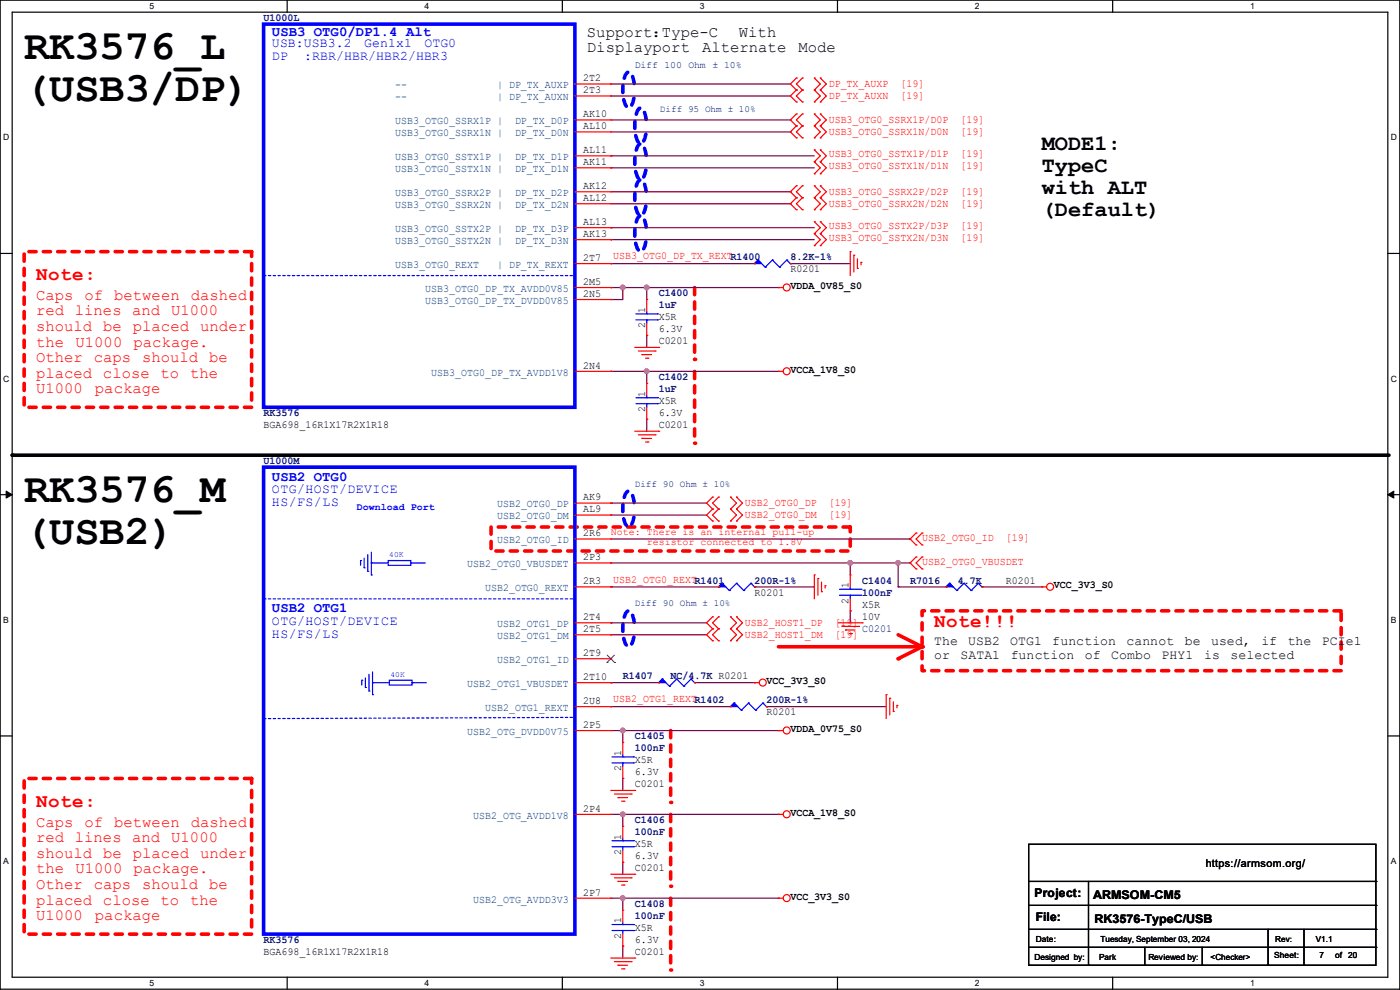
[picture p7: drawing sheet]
<svg xmlns="http://www.w3.org/2000/svg" width="297mm" height="210mm" viewBox="0 0 297 210" stroke-linecap="round" stroke-linejoin="round" font-family="sans-serif">
<path d="M0 0h297v209.8h-297zM2.6 2.6h291.8v204.7h-291.8z" fill="none" stroke="#000" stroke-width=".25"/>
<g fill="#fff">
<path d="M31.7 .3h1v2h-1z"/>
<path d="M31.7 207.6h1v1.9h-1z"/>
</g>
<path d="M60.9 0v2.6M60.9 207.3v2.5" fill="none" stroke="#000" stroke-width=".25"/>
<g fill="#fff">
<path d="M90.1 .3h1v2h-1z"/>
<path d="M90.1 207.6h1v1.9h-1z"/>
</g>
<path d="M119.3 0v2.6M119.3 207.3v2.5" fill="none" stroke="#000" stroke-width=".25"/>
<g fill="#fff">
<path d="M148.5 .3h.9v2h-.9z"/>
<path d="M148.5 207.6h.9v1.9h-.9z"/>
</g>
<path d="M177.7 0v2.6M177.7 207.3v2.5" fill="none" stroke="#000" stroke-width=".25"/>
<g fill="#fff">
<path d="M206.8 .3h1v2h-1z"/>
<path d="M206.8 207.6h1v1.9h-1z"/>
</g>
<path d="M236.1 0v2.6M236.1 207.3v2.5" fill="none" stroke="#000" stroke-width=".25"/>
<g fill="#fff">
<path d="M265.2 .3h1v2h-1z"/>
<path d="M265.2 207.6h1v1.9h-1z"/>
<path d="M.7 28.2h1.2v1.9h-1.2z"/>
<path d="M295.1 28.2h1.2v1.9h-1.2z"/>
<path d="M.7 79.3h1.2v2h-1.2z"/>
<path d="M295.1 79.3h1.2v2h-1.2z"/>
</g>
<path d="M0 53.8h2.6M294.4 53.8h2.6" fill="none" stroke="#000" stroke-width=".25"/>
<g fill="#fff">
<path d="M.7 130.5h1.2v2h-1.2z"/>
<path d="M295.1 130.5h1.1v2h-1.1z"/>
</g>
<path d="M0 104.9h2.6M294.4 104.9h2.6" fill="none" stroke="#000" stroke-width=".25"/>
<path d="M1.3 104.2l1.3 .7-1.3 .8zM294.4 104.9l1.3-.7v1.5z" fill="#000" stroke="#000" stroke-width=".21"/>
<g fill="#fff">
<path d="M.7 181.7h1.2v2h-1.2z"/>
<path d="M295.1 181.7h1.1v2h-1.1z"/>
</g>
<path d="M0 156.1h2.6M294.4 156.1h2.6" fill="none" stroke="#000" stroke-width=".25"/>
<path d="M2.6 96.6h292.1" fill="none" stroke="#000" stroke-width=".76"/>
<circle cx="2.6" cy="96.6" r=".38" fill="#000"/>
<path d="M142.3 155v15.2" fill="none" stroke="#f00" stroke-width=".76" stroke-dasharray="1.5 1.5"/>
<circle cx="142.3" cy="170.2" r=".38" fill="#f00" stroke-dasharray="1.5 1.5"/>
<path d="M142.3 172.8v15.2" fill="none" stroke="#f00" stroke-width=".76" stroke-dasharray="1.5 1.5"/>
<circle cx="142.3" cy="188" r=".38" fill="#f00" stroke-dasharray="1.5 1.5"/>
<path d="M142.3 190.5v15.3" fill="none" stroke="#f00" stroke-width=".76" stroke-dasharray="1.5 1.5"/>
<circle cx="142.3" cy="205.8" r=".38" fill="#f00" stroke-dasharray="1.5 1.5"/>
<path d="M147.4 61v15.2" fill="none" stroke="#f00" stroke-width=".76" stroke-dasharray="1.5 1.5"/>
<circle cx="147.4" cy="76.2" r=".38" fill="#f00" stroke-dasharray="1.5 1.5"/>
<path d="M147.4 78.8v15.2" fill="none" stroke="#f00" stroke-width=".76" stroke-dasharray="1.5 1.5"/>
<circle cx="147.4" cy="94" r=".38" fill="#f00" stroke-dasharray="1.5 1.5"/>
<path d="M5.1 53.4h48.3v33h-48.3zM104.2 111.8h76.2v5.1h-76.2zM195.6 129.6h88.9v12.7h-88.9z" fill="none" stroke="#f00" stroke-width=".76" stroke-dasharray="1.5 1.5"/>
<path d="M165.1 137.2h30.5" fill="none" stroke="#f00" stroke-width=".76"/>
<circle cx="195.6" cy="137.2" r=".38" fill="#f00"/>
<path d="M190.5 134.7l5.1 2.5" fill="none" stroke="#f00" stroke-width=".76"/>
<circle cx="195.6" cy="137.2" r=".38" fill="#f00"/>
<path d="M195.6 137.2l-5.1 2.5" fill="none" stroke="#f00" stroke-width=".76"/>
<circle cx="190.5" cy="139.7" r=".38" fill="#f00"/>
<path d="M5.1 165.1h48.3v33.1h-48.3z" fill="none" stroke="#f00" stroke-width=".76" stroke-dasharray="1.5 1.5"/>
<path d="M134.5 17.7l-.1-.7a2.1 2.1 0 0 0-1-1.7 1.6 1.6 0 0 0-1 1.4 8.9 8.9 0 0 0 .4 5.8l.6 .4a1.53 1.53 0 0 0 .9-1.4l.3-1.5M137.1 25.3l-.1-.7a2.1 2.1 0 0 0-1.1-1.7 1.6 1.6 0 0 0-1 1.4 8.9 8.9 0 0 0 .5 5.8l.5 .4a1.53 1.53 0 0 0 1-1.4l.2-1.4M137.1 33l-.1-.7a2.1 2.1 0 0 0-1.1-1.8 1.6 1.6 0 0 0-1 1.4 8.9 8.9 0 0 0 .5 5.8l.5 .4a1.53 1.53 0 0 0 1-1.4l.2-1.4M137.1 40.6l-.1-.7a2.1 2.1 0 0 0-1.1-1.8 1.6 1.6 0 0 0-1 1.5 8.9 8.9 0 0 0 .5 5.7l.5 .4a1.53 1.53 0 0 0 1-1.3l.2-1.5M137.1 48.2l-.1-.7a2.1 2.1 0 0 0-1.1-1.7 1.6 1.6 0 0 0-1 1.4 8.9 8.9 0 0 0 .5 5.8l.5 .3a1.53 1.53 0 0 0 1-1.3l.2-1.5M134.5 106.6l-.1-.7a2.1 2.1 0 0 0-1-1.7 1.6 1.6 0 0 0-1 1.4 8.9 8.9 0 0 0 .4 5.8l.6 .4a1.53 1.53 0 0 0 .9-1.4l.3-1.5M134.5 132l-.1-.7a2.1 2.1 0 0 0-1-1.7 1.6 1.6 0 0 0-1 1.4 8.9 8.9 0 0 0 .4 5.8l.6 .4a1.53 1.53 0 0 0 .9-1.4l.3-1.5" fill="none" stroke="#00f" stroke-width=".76" stroke-dasharray="1.5 1.5"/>
<g fill="none" stroke="#800040" stroke-width=".25">
<path d="M129.6 17.8h.1M129.6 17.8h38.1M129.6 20.4h.1M129.6 33.1h.1M129.6 35.6h.1M129.6 20.4h38.1M129.6 25.4h38.1M129.6 28h38.1M129.6 33.1h43.2M129.6 35.6h43.2M167.7 25.4h.1M167.7 28h.1"/>
<path d="M129.6 48.3h.1M129.6 50.8h.1M129.6 55.9h.1M129.6 40.7h38.1M129.6 43.2h38.1M129.6 48.3h43.2M129.6 50.8h43.2M129.6 55.9h30.5M167.7 40.7h.1M167.7 43.2h.1M167.7 55.9h.1M167.7 55.9h12.7"/>
<path d="M129.6 61h.1M129.6 78.8h.1M129.6 63.5h.1M129.6 61h35.5M129.6 78.8h35.5M132.1 61h.1M132.1 61v2.5h-2.5M137.2 61h.1M137.2 71.2h.1M137.2 78.8h.1M137.2 61v2.5M137.2 71.2v2.5"/>
<path d="M137.2 78.8v2.5M165.1 61h.1M165.1 78.8h.1M137.2 88.9h.1M137.2 88.9v2.6M129.6 106.7h.1M129.6 109.3h.1M129.6 119.4h.1M129.6 106.7h20.3M129.6 109.3h20.3M129.6 114.3h63.5M129.6 119.4h63.5"/>
<path d="M180.4 119.4h.1M180.4 119.4v2.6M190.5 119.4h.1M190.5 119.4v5.1M193.1 114.3h.1M193.1 119.4h.1M129.6 124.5h.1M129.6 132.1h.1M129.6 134.7h.1M129.6 124.5h22.8M129.6 132.1h20.3M129.6 134.7h20.3"/>
<path d="M160.1 124.5h.1M160.1 124.5h12.7M180.4 129.6h.1M180.4 129.6v2.5M190.5 124.5h.1M190.5 124.5h10.2M208.3 124.5h12.7M221 124.5h.1M129.6 149.9h.1M129.6 144.8h.1M129.6 149.9h25.4M129.6 155h35.5"/>
<path d="M129.6 144.8h10.1M132.1 155h.1M132.1 155v2.5M147.4 144.8h12.7M160.1 144.8h.1M162.6 149.9h.1M162.6 149.9h25.4M165.1 155h.1M129.6 172.8h35.5M132.1 172.8h.1M132.1 165.1h.1M132.1 165.1v2.6"/>
<path d="M132.1 172.8v2.5M165.1 172.8h.1M129.6 190.5h35.5M132.1 190.5h.1M132.1 182.9h.1M132.1 182.9v2.6M132.1 190.5v2.6M165.1 190.5h.1M132.1 200.7h.1M132.1 200.7v2.5"/>
</g>
<g fill="#f0f" stroke="#f0f" stroke-width=".25">
<circle cx="180.4" cy="119.4" r=".49"/>
<circle cx="132.1" cy="61" r=".49"/>
<circle cx="137.2" cy="61" r=".49"/>
<circle cx="137.2" cy="78.8" r=".49"/>
<circle cx="132.1" cy="155" r=".49"/>
<circle cx="132.1" cy="172.7" r=".49"/>
<circle cx="132.1" cy="190.5" r=".49"/>
<circle cx="190.5" cy="119.4" r=".49"/>
</g>
<g fill="none" stroke="#f00" stroke-width=".25">
<path d="M122 17.8h7.6M129.6 17.8h.1M169 16.6h.1M169 19.1h.1M169 16.6l-1.3 1.2 1.3 1.3M169 19.1l-1.3 1.3 1.3 1.2M170.2 19.1h.1M170.2 16.6h.1M170.2 16.6l-1.2 1.2 1.2 1.3M170.2 19.1l-1.2 1.3 1.2 1.2M172.8 19.1h.1M172.8 16.6h.1"/>
<path d="M172.8 16.6l1.2 1.2-1.2 1.3M172.8 19.1l1.2 1.3-1.2 1.2M174 19.1h.1M174 16.6h.1M174 16.6l1.3 1.2-1.3 1.3M174 19.1l1.3 1.3-1.3 1.2M122 20.4h7.6M122 25.4h7.6M122 28h7.6M122 33.1h7.6M122 35.6h7.6M129.6 20.4h.1"/>
<path d="M129.6 25.4h.1M129.6 28h.1M129.6 33.1h.1M129.6 35.6h.1M169 21.6h.1M169 24.2h.1M169 26.7h.1M169 29.3h.1M169 39.4h.1M169 24.2l-1.3 1.2 1.3 1.3M169 26.7l-1.3 1.3 1.3 1.3M169 39.4l-1.3 1.3 1.3 1.3"/>
<path d="M170.2 21.6h.1M170.2 26.7h.1M170.2 24.2h.1M170.2 29.3h.1M170.2 39.4h.1M170.2 24.2l-1.2 1.2 1.2 1.3M170.2 26.7l-1.2 1.3 1.2 1.3M170.2 39.4l-1.2 1.3 1.2 1.3M172.8 21.6h.1M172.8 34.3h.1M172.8 31.8h.1M172.8 36.9h.1"/>
<path d="M172.8 26.7h.1M172.8 24.2h.1M172.8 29.3h.1M172.8 39.4h.1M172.8 24.2l1.2 1.2-1.2 1.3M172.8 31.8l1.2 1.3-1.2 1.2M172.8 34.3l1.2 1.3-1.2 1.3M172.8 26.7l1.2 1.3-1.2 1.3M172.8 39.4l1.2 1.3-1.2 1.3M174 21.6h.1M174 34.3h.1M174 31.8h.1"/>
<path d="M174 36.9h.1M174 26.7h.1M174 24.2h.1M174 29.3h.1M174 39.4h.1M174 24.2l1.3 1.2-1.3 1.3M174 31.8l1.3 1.3-1.3 1.2M174 34.3l1.3 1.3-1.3 1.3M174 26.7l1.3 1.3-1.3 1.3M174 39.4l1.3 1.3-1.3 1.3M122 40.7h7.6M122 43.2h7.6"/>
<path d="M122 48.3h7.6M122 50.8h7.6M122 55.9h7.6M129.6 40.7h.1M129.6 43.2h.1M129.6 48.3h.1M129.6 50.8h.1M129.6 55.9h.1M160.1 55.9h.1M167.7 55.9h.1M169 42h.1M169 44.5h.1"/>
<path d="M169 42l-1.3 1.2 1.3 1.3M170.2 42h.1M170.2 44.5h.1M170.2 42l-1.2 1.2 1.2 1.3M172.8 49.6h.1M172.8 47h.1M172.8 52.1h.1M172.8 42h.1M172.8 44.5h.1M172.8 47l1.2 1.3-1.2 1.3M172.8 49.6l1.2 1.2-1.2 1.3M172.8 42l1.2 1.2-1.2 1.3"/>
<path d="M174 49.6h.1M174 47h.1M174 52.1h.1M174 42h.1M174 44.5h.1M174 47l1.3 1.3-1.3 1.3M174 49.6l1.3 1.2-1.3 1.3M174 42l1.3 1.2-1.3 1.3M180.4 53.4h.1M180.4 53.4v5.1M181.1 54.1h.1M181.1 54.1v3.6"/>
<path d="M181.9 56.9h.1M181.9 54.9v2M182.7 55.7h.1M182.7 55.7v.5M122 78.8h7.6M122 61h7.6M122 63.5h7.6M129.6 61h.1M129.6 63.5h.1M129.6 78.8h.1M134.7 73.7h5M135.4 74.5h3.6"/>
<path d="M136.2 75.2h.1M136.2 75.2h2M136.9 76h.6M137.2 63.5h.1M137.2 71.2h.1M137.2 63.5v2.6M137.2 68.6v2.6M137.5 76h.1M139 74.5h.1M139.7 73.7h.1M165.1 78.8h.1M165.1 61h.1"/>
<path d="M165.1 78.8h1.1M165.1 61h1.1M134.7 91.5h5M135.4 92.2h3.6M136.2 93h.1M136.2 93h2M136.9 93.8h.6M137.2 81.3h.1M137.2 88.9h.1M137.2 81.3v2.6M137.2 86.4v2.5M137.5 93.8h.1"/>
<path d="M139 92.2h.1M139.7 91.5h.1M122 106.7h7.6M122 109.3h7.6M122 114.3h7.6M122 119.4h7.6M129.6 106.7h.1M129.6 109.3h.1M129.6 114.3h.1M129.6 119.4h.1M151.2 105.5h.1M151.2 108h.1"/>
<path d="M151.2 110.5h.1M151.2 105.5l-1.3 1.2 1.3 1.3M151.2 108l-1.3 1.3 1.3 1.2M152.4 108h.1M152.4 105.5h.1M152.4 110.5h.1M152.4 105.5l-1.2 1.2 1.2 1.3M152.4 108l-1.2 1.3 1.2 1.2M155 108h.1M155 105.5h.1M155 110.5h.1M155 105.5l1.3 1.2-1.3 1.3"/>
<path d="M155 108l1.3 1.3-1.3 1.2M156.3 108h.1M156.3 105.5h.1M156.3 110.5h.1M156.3 105.5l1.2 1.2-1.2 1.3M156.3 108l1.2 1.3-1.2 1.2M194.4 118.2h.1M194.4 113.1h.1M194.4 115.6h.1M194.4 118.2l-1.3 1.2 1.3 1.3M194.4 113.1l-1.3 1.2 1.3 1.3M195.6 118.2h.1"/>
<path d="M195.6 115.6h.1M195.6 113.1h.1M195.6 118.2l-1.2 1.2 1.2 1.3M195.6 113.1l-1.2 1.2 1.2 1.3M122 132.1h7.6M122 124.5h7.6M122 134.7h7.6M122 139.7h7.6M129.6 124.5h.1M129.6 132.1h.1M129.6 134.7h.1M129.6 139.7h.1"/>
<path d="M151.2 130.9h.1M151.2 133.4h.1M151.2 135.9h.1M151.2 130.9l-1.3 1.2 1.3 1.3M151.2 133.4l-1.3 1.3 1.3 1.2M152.4 133.4h.1M152.4 130.9h.1M152.4 135.9h.1M152.4 124.5h.1M152.4 130.9l-1.2 1.2 1.2 1.3M152.4 133.4l-1.2 1.3 1.2 1.2M155 133.4h.1"/>
<path d="M155 130.9h.1M155 135.9h.1M155 130.9l1.3 1.2-1.3 1.3M155 133.4l1.3 1.3-1.3 1.2M156.3 133.4h.1M156.3 130.9h.1M156.3 135.9h.1M156.3 130.9l1.2 1.2-1.2 1.3M156.3 133.4l1.2 1.3-1.2 1.2M160.1 124.5h.1M172.8 122h.1M172.8 122v5"/>
<path d="M173.5 122.7h.1M173.5 122.7v3.6M174.3 125.5h.1M174.3 123.5v2M175 124.2h.1M175 124.2v.6M177.8 132.1h5.1M178.6 132.9h3.6M179.4 133.6h.1M179.4 133.6h2M180.1 134.4h.5M180.4 122h.1"/>
<path d="M180.4 129.6h.1M180.4 122v2.5M180.4 127v2.6M180.6 134.4h.1M182.2 132.9h.1M182.9 132.1h.1M194.4 120.7h.1M195.6 120.7h.1M200.7 124.5h.1M208.3 124.5h.1M221 124.5h.1M221 124.5h1"/>
<path d="M122 155h7.6M122 144.8h7.6M122 149.9h7.6M129.6 144.8h.1M129.6 149.9h.1M129.6 155h.1M132.1 157.5h.1M132.1 157.5v2.6M139.7 144.8h.1M147.4 144.8h.1M155 149.9h.1M160.1 144.8h.1"/>
<path d="M160.1 144.8h1M162.6 149.9h.1M165.1 155h.1M165.1 155h1.1M188 147.4h.1M188 147.4v5M188.8 148.1h.1M188.8 148.1v3.6M189.5 150.9h.1M189.5 148.9v2M190.3 149.6h.1M190.3 149.6v.6"/>
<path d="M122 172.8h7.6M129.6 172.8h.1M129.6 167.7h5.1M130.3 168.4h3.6M131.1 169.2h.1M131.1 169.2h2M131.9 170h.5M132.1 175.3h.1M132.1 165.1h.1M132.1 162.6v2.5M132.1 175.3v2.5M132.4 170h.1"/>
<path d="M133.9 168.4h.1M134.7 167.7h.1M165.1 172.8h.1M165.1 172.8h1.1M122 190.5h7.6M129.6 190.5h.1M129.6 185.5h5.1M130.3 186.2h3.6M131.1 187h.1M131.1 187h2M131.9 187.7h.5M132.1 182.9h.1"/>
<path d="M132.1 193.1h.1M132.1 180.4v2.5M132.1 193.1v2.5M132.1 198.2v2.5M132.4 187.7h.1M133.9 186.2h.1M134.7 185.5h.1M165.1 190.5h.1M165.1 190.5h1.1M129.6 203.2h5.1M130.3 204h3.6M131.1 204.8h.1"/>
<path d="M131.1 204.8h2M131.9 205.5h.5M132.1 200.7h.1M132.4 205.5h.1M133.9 204h.1M134.7 203.2h.1"/>
<circle cx="166.9" cy="78.8" r=".74"/>
<circle cx="166.9" cy="61" r=".74"/>
<circle cx="222.8" cy="124.5" r=".74"/>
<circle cx="161.8" cy="144.8" r=".74"/>
<circle cx="166.9" cy="155" r=".74"/>
<circle cx="166.9" cy="172.7" r=".74"/>
<circle cx="166.9" cy="190.5" r=".74"/>
</g>
<g fill="none" stroke="#000" stroke-width=".25">
<path d="M218.2 179.1h73.7v25.7h-73.7zM218.2 187h73.7M218.2 192.1h73.7M218.2 197.1h73.7M230.9 187v17.8M269 197.1v7.7M276.6 197.1v7.7M291.9 187h.1M291.9 192.1h.1M291.9 197.1h.1M218.2 201h73.7M230.9 204.8h.1"/>
<path d="M242.9 204.8h.1M242.9 201v3.8M255.1 204.8h.1M255.1 201v3.8M269 204.8h.1M276.6 204.8h.1M291.9 201h.1"/>
</g>
<g fill="none" stroke="#00f" stroke-width=".25">
<path d="M160.8 55.2h.1M160.8 55.2l-.7 .7M160.8 55.2l1.5 1.5M162.3 56.7h.1M163.9 55.2h.1M163.9 55.2l-1.6 1.5M163.9 55.2l1.5 1.5M165.4 56.7h.1M166.9 55.2h.1M166.9 55.2l-1.5 1.5M166.9 55.2l.8 .7M167.7 55.9h.1"/>
<path d="M134.9 67.9h4.6M134.9 66.6h4.6M137.2 66.6h.1M137.2 67.9h.1M137.2 66.1v.5M137.2 67.9v.7M139.5 67.9h.1M139.5 66.6h.1M134.9 85.6h4.6M134.9 84.4h4.6M137.2 84.4h.1M137.2 85.6h.1"/>
<path d="M137.2 83.9v.5M137.2 85.6v.8M139.5 85.6h.1M139.5 84.4h.1M76.5 118.9h.1M76.5 118.9v1M77.3 118.4v2M78 117.6v3.6M78.8 119.4h.1M78.8 119.4h3.5M78.8 117.1v4.9M82.3 118.9h4.9v1h-4.9z"/>
<path d="M87.2 119.4h.1M87.2 119.4h3M77.3 120.4h.1M78 121.2h.1M78.8 122h.1M153.2 123.7h.1M153.2 123.7l-.8 .8M153.2 123.7l1.5 1.6M154.7 125.3h.1M156.3 123.7h.1M156.3 123.7l-1.6 1.6M156.3 123.7l1.5 1.6"/>
<path d="M157.8 125.3h.1M159.3 123.7h.1M159.3 123.7l-1.5 1.6M159.3 123.7l.8 .8M160.1 124.5h.1M178.1 126.3h4.6M178.1 125h4.6M180.4 125h.1M180.4 126.3h.1M180.4 124.5v.5M180.4 126.3v.7M182.7 126.3h.1"/>
<path d="M182.7 125h.1M201.5 123.7h.1M201.5 123.7l-.8 .8M201.5 123.7l1.5 1.6M203 125.3h.1M204.5 123.7h.1M204.5 123.7l-1.5 1.6M204.5 123.7l1.5 1.6M206 125.3h.1M207.6 123.7h.1M207.6 123.7l-1.6 1.6M207.6 123.7l.7 .8"/>
<path d="M208.3 124.5h.1M76.8 144.3h.1M76.8 144.3v1M77.5 145.8h.1M77.5 143.8v2M78.3 146.6h.1M78.3 143v3.6M79 147.4h.1M79 144.8h.1M79 144.8h3.6M79 142.5v4.9M82.6 144.3h4.8v1h-4.8z"/>
<path d="M87.4 144.8h.1M87.4 144.8h3.1M140.5 144.1h.1M140.5 144.1l-.8 .7M140.5 144.1l1.5 1.5M142 145.6h.1M143.6 144.1h.1M143.6 144.1l-1.6 1.5M143.6 144.1l1.5 1.5M145.1 145.6h.1M146.6 144.1h.1M146.6 144.1l-1.5 1.5"/>
<path d="M146.6 144.1l.8 .7M147.4 144.8h.1M155.7 149.1h.1M155.7 149.1l-.7 .8M155.7 149.1l1.6 1.6M157.3 150.7h.1M158.8 149.1h.1M158.8 149.1l-1.5 1.6M158.8 149.1l1.5 1.6M160.3 150.7h.1M161.8 149.1h.1M161.8 149.1l-1.5 1.6"/>
<path d="M161.8 149.1l.8 .8M162.6 149.9h.1M129.8 179.6h4.6M129.8 178.4h4.6M129.8 161.8h4.6M129.8 160.6h4.6M132.1 178.4h.1M132.1 179.6h.1M132.1 160.6h.1M132.1 161.8h.1M132.1 160.1v.5M132.1 161.8v.8"/>
<path d="M132.1 177.8v.6M132.1 179.6v.8M134.4 179.6h.1M134.4 178.4h.1M134.4 161.8h.1M134.4 160.6h.1M129.8 197.4h4.6M129.8 196.1h4.6M132.1 196.1h.1M132.1 197.4h.1M132.1 195.6v.5M132.1 197.4v.8"/>
<path d="M134.4 197.4h.1M134.4 196.1h.1"/>
</g>
<g fill="#00f" stroke="#00f" stroke-width=".25">
<path d="M160.8 55.2l.8 .7h-1.5z"/>
<path d="M140.5 144.1l.8 .7h-1.6z"/>
<path d="M155.7 149.1l.8 .8h-1.5z"/>
<path d="M153.2 123.7l.8 .8h-1.6z"/>
<path d="M201.5 123.7l.7 .8h-1.5z"/>
</g>
<path d="M55.9 5.1h66.1v81.3h-66.1zM55.9 99.1h66.1v99.1h-66.1z" fill="none" stroke="#00f" stroke-width=".76"/>
<path d="M55.9 58.5h66.1M122 58.5h.1M55.9 127h66.1M122 127h.1M55.9 152.4l66.1-.2M122 152.2h.1" fill="none" stroke="#00f" stroke-width=".25" stroke-dasharray=".5 .5"/>
<path d="M128.8 139l1.6 1.5M130.3 139l-1.5 1.5M128.8 140.5h.1M130.4 140.5h.1" fill="none" stroke="#804000" stroke-width=".21"/>
<g font-size="8.9">
<text x="5.1" y="12.5">RK3576_L</text>
<text x="5.1" y="21.4">(USB3/DP)</text>
<text x="5.1" y="106.5">RK3576_M</text>
<text x="5.1" y="115.4">(USB2)</text>
</g>
<g font-size="4.7">
<text x="221" y="31.8">MODE1:</text>
<text x="221" y="36.5">TypeC</text>
<text x="221" y="41.1">with ALT</text>
<text x="221" y="45.8">(Default)</text>
</g>
<g font-size="4.1" fill="#f00">
<text x="7.7" y="59.4">Note:</text>
<text x="198.2" y="133">Note!!!</text>
<text x="7.7" y="171.1">Note:</text>
</g>
<g font-size="3.3">
<text x="124.5" y="7.7">Support：</text>
<text x="124.5" y="11">Displayport</text>
<text x="140.4" y="7.7">Type-C</text>
<text x="148.9" y="11">Alternate</text>
<text x="156.8" y="7.7">With</text>
<text x="169.4" y="11">Mode</text>
</g>
<g font-size="3.3" fill="#f00">
<text x="7.7" y="63.6">Caps of</text>
<text x="24.2" y="63.6">between</text>
<text x="40.5" y="63.6">dashed</text>
<text x="7.7" y="66.9">red lines and</text>
<text x="7.7" y="70.2">should be</text>
<text x="28.2" y="70.2">placed</text>
<text x="36.3" y="66.9">U1000</text>
<text x="42.5" y="70.2">under</text>
<text x="7.7" y="73.5">the</text>
<text x="7.7" y="76.8">Other caps</text>
<text x="16" y="73.5">U1000</text>
<text x="28.3" y="73.5">package.</text>
<text x="30.2" y="76.8">should be</text>
<text x="7.7" y="80.1">placed close to</text>
<text x="7.7" y="83.4">U1000</text>
<text x="20.1" y="83.4">package</text>
<text x="40.4" y="80.1">the</text>
<text x="7.7" y="175.4">Caps of</text>
<text x="7.7" y="178.7">red lines and</text>
<text x="24.2" y="175.4">between</text>
<text x="36.3" y="178.7">U1000</text>
<text x="40.5" y="175.4">dashed</text>
<text x="7.7" y="182">should be</text>
<text x="7.7" y="185.3">the</text>
<text x="16" y="185.3">U1000</text>
<text x="28.2" y="182">placed</text>
<text x="28.3" y="185.3">package.</text>
<text x="42.5" y="182">under</text>
<text x="7.7" y="188.6">Other caps</text>
<text x="7.7" y="191.9">placed close to</text>
<text x="30.2" y="188.6">should be</text>
<text x="40.4" y="191.9">the</text>
<text x="7.7" y="195.2">U1000</text>
<text x="20.1" y="195.2">package</text>
</g>
<g font-size="3" fill="#00f">
<text x="57.7" y="7.6">USB3 OTG0/DP1.4 Alt</text>
<text x="57.7" y="102.1">USB2 OTG0</text>
<text x="57.7" y="129.8">USB2 OTG1</text>
</g>
<g font-size="2.8" fill="#00f">
<text x="57.7" y="9.9">USB:USB3.2</text>
<text x="77.3" y="9.9">Gen1x1</text>
<text x="90.1" y="9.9">OTG0</text>
<text x="57.7" y="12.7">DP</text>
<text x="64.5" y="12.7">:RBR/HBR/HBR2/HBR3</text>
<text x="57.7" y="104.6">OTG/HOST/DEVICE</text>
<text x="57.7" y="107.4">HS/FS/LS</text>
<text x="57.7" y="132.6">OTG/HOST/DEVICE</text>
<text x="57.7" y="135.4">HS/FS/LS</text>
</g>
<g font-size="2.8">
<text x="198.2" y="136.9">The</text>
<text x="205.4" y="136.9">USB2</text>
<text x="214.3" y="136.9">OTG1</text>
<text x="223.3" y="136.9">function</text>
<text x="239" y="136.9">cannot</text>
<text x="251.3" y="136.9">be</text>
<text x="256.9" y="136.9">used,</text>
<text x="267.6" y="136.9">if</text>
<text x="273.2" y="136.9">the</text>
<text x="280.4" y="136.9">PCIe1</text>
<text x="198.2" y="139.7">or</text>
<text x="203.8" y="139.7">SATA1</text>
<text x="214.4" y="139.7">function</text>
<text x="230.2" y="139.7">of</text>
<text x="235.7" y="139.7">Combo</text>
<text x="246.4" y="139.7">PHY1</text>
<text x="255.4" y="139.7">is</text>
<text x="261.1" y="139.7">selected</text>
</g>
<g font-size="2.5">
<text x="219.5" y="190.4">Project:</text>
<text x="231.9" y="190.6">ARMSOM-CM5</text>
<text x="219.8" y="195.5">File:</text>
<text x="232.2" y="195.7">RK3576-TypeC/USB</text>
</g>
<g font-size="2.3" fill="#000080">
<text x="55.9" y="4.4">U1000L</text>
<text x="167.7" y="55.2">8.2K-1%</text>
<text x="139.7" y="62.9">C1400</text>
<text x="139.7" y="65.4">1uF</text>
<text x="139.7" y="80.6">C1402</text>
<text x="139.7" y="83.2">1uF</text>
<text x="55.9" y="88.3">RK3576</text>
<text x="55.9" y="98.4">U1000M</text>
<text x="160.1" y="123.8">200R-1%</text>
<text x="182.9" y="123.8">C1404</text>
<text x="193.1" y="123.8">R7016</text>
<text x="203.2" y="123.8">4.7K</text>
<text x="182.9" y="126.4">100nF</text>
<text x="182.9" y="134">C0201</text>
<text x="132.1" y="144.1">R1407</text>
<text x="142.3" y="144.1">NC/4.7K R0201</text>
<text x="162.6" y="149.2">200R-1%</text>
<text x="134.7" y="156.8">C1405</text>
<text x="134.7" y="159.4">100nF</text>
<text x="134.7" y="174.6">C1406</text>
<text x="134.7" y="177.2">100nF</text>
<text x="134.7" y="192.4">C1408</text>
<text x="134.7" y="194.9">100nF</text>
<text x="55.9" y="200">RK3576</text>
</g>
<g font-size="2.3">
<text x="123.7" y="17.3">2T2</text>
<text x="123.7" y="19.8">2T3</text>
<text x="123.7" y="24.9">AK10</text>
<text x="123.7" y="27.4">AL10</text>
<text x="123.7" y="32.5">AL11</text>
<text x="123.7" y="35.1">AK11</text>
<text x="123.7" y="40.1">AK12</text>
<text x="123.7" y="42.7">AL12</text>
<text x="123.7" y="47.8">AL13</text>
<text x="123.7" y="50.3">AK13</text>
<text x="123.7" y="55.4">2T7</text>
<text x="167.7" y="57.8">R0201</text>
<text x="123.7" y="60.5">2M5</text>
<text x="123.7" y="63">2N5</text>
<text x="167.7" y="61.3">VDDA_0V85_S0</text>
<text x="136.9" y="69.6" transform="rotate(-90 136.9 69.6)">2</text>
<text x="136.9" y="66.3" transform="rotate(-90 136.9 66.3)">1</text>
<text x="139.7" y="67.9">X5R</text>
<text x="139.7" y="70.5">6.3V</text>
<text x="139.7" y="73">C0201</text>
<text x="123.7" y="78.2">2N4</text>
<text x="167.7" y="79.1">VCCA_1V8_S0</text>
<text x="136.9" y="87.4" transform="rotate(-90 136.9 87.4)">2</text>
<text x="136.9" y="84.1" transform="rotate(-90 136.9 84.1)">1</text>
<text x="139.7" y="85.7">X5R</text>
<text x="139.7" y="88.3">6.3V</text>
<text x="55.9" y="90.8">BGA698_16R1X17R2X1R18</text>
<text x="139.7" y="90.8">C0201</text>
<text x="123.7" y="106.2">AK9</text>
<text x="123.7" y="108.7">AL9</text>
<text x="123.7" y="113.8">2R6</text>
<text x="123.7" y="118.9">2P3</text>
<text x="123.7" y="124">2R3</text>
<text x="180" y="124.8" transform="rotate(-90 180 124.8)">1</text>
<text x="213.4" y="123.8">R0201</text>
<text x="223.6" y="124.8">VCC_3V3_S0</text>
<text x="123.7" y="131.6">2T4</text>
<text x="160.1" y="126.4">R0201</text>
<text x="180" y="128.1" transform="rotate(-90 180 128.1)">2</text>
<text x="182.9" y="128.9">X5R</text>
<text x="182.9" y="131.4">10V</text>
<text x="123.7" y="134.1">2T5</text>
<text x="123.7" y="139.2">2T9</text>
<text x="123.7" y="144.3">2T10</text>
<text x="123.7" y="149.4">2U8</text>
<text x="162.6" y="145.2">VCC_3V3_S0</text>
<text x="123.7" y="154.4">2P5</text>
<text x="162.6" y="151.8">R0201</text>
<text x="167.7" y="155.3">VDDA_0V75_S0</text>
<text x="131.8" y="160.3" transform="rotate(-90 131.8 160.3)">1</text>
<text x="134.7" y="161.9">X5R</text>
<text x="131.8" y="163.6" transform="rotate(-90 131.8 163.6)">2</text>
<text x="134.7" y="167">C0201</text>
<text x="134.7" y="164.5">6.3V</text>
<text x="123.7" y="172.2">2P4</text>
<text x="167.7" y="173.1">VCCA_1V8_S0</text>
<text x="131.8" y="178.1" transform="rotate(-90 131.8 178.1)">1</text>
<text x="134.7" y="179.7">X5R</text>
<text x="131.8" y="181.4" transform="rotate(-90 131.8 181.4)">2</text>
<text x="134.7" y="184.8">C0201</text>
<text x="134.7" y="182.2">6.3V</text>
<text x="255.8" y="184">https://armsom.org/</text>
<text x="123.7" y="190">2P7</text>
<text x="167.7" y="190.9">VCC_3V3_S0</text>
<text x="131.8" y="195.9" transform="rotate(-90 131.8 195.9)">1</text>
<text x="134.7" y="197.5">X5R</text>
<text x="55.9" y="202.6">BGA698_16R1X17R2X1R18</text>
<text x="131.8" y="199.2" transform="rotate(-90 131.8 199.2)">2</text>
<text x="134.7" y="202.6">C0201</text>
<text x="134.7" y="200">6.3V</text>
</g>
<g font-size="2.3" fill="#004080">
<text x="83.9" y="18.8">--</text>
<text x="83.9" y="21.3">--</text>
<text x="105.4" y="18.8">| DP_TX_AUXP</text>
<text x="105.4" y="21.3">| DP_TX_AUXN</text>
<text x="83.9" y="26.4">USB3_OTG0_SSRX1P |</text>
<text x="83.9" y="28.9">USB3_OTG0_SSRX1N |</text>
<text x="109.3" y="26.4">DP_TX_D0P</text>
<text x="109.3" y="28.9">DP_TX_D0N</text>
<text x="83.9" y="34">USB3_OTG0_SSTX1P |</text>
<text x="109.3" y="34">DP_TX_D1P</text>
<text x="83.9" y="36.5">USB3_OTG0_SSTX1N |</text>
<text x="83.9" y="41.6">USB3_OTG0_SSRX2P |</text>
<text x="109.3" y="36.5">DP_TX_D1N</text>
<text x="109.3" y="41.6">DP_TX_D2P</text>
<text x="83.9" y="44.2">USB3_OTG0_SSRX2N |</text>
<text x="109.3" y="44.2">DP_TX_D2N</text>
<text x="83.9" y="49.2">USB3_OTG0_SSTX2P |</text>
<text x="83.9" y="51.8">USB3_OTG0_SSTX2N |</text>
<text x="109.3" y="49.2">DP_TX_D3P</text>
<text x="109.3" y="51.8">DP_TX_D3N</text>
<text x="83.9" y="56.9">USB3_OTG0_REXT</text>
<text x="105.4" y="56.9">| DP_TX_REXT</text>
<text x="90.2" y="61.9">USB3_OTG0_DP_TX_AVDD0V85</text>
<text x="90.2" y="64.5">USB3_OTG0_DP_TX_DVDD0V85</text>
<text x="91.5" y="79.7">USB3_OTG0_DP_TX_AVDD1V8</text>
<text x="105.5" y="107.7">USB2_OTG0_DP</text>
<text x="105.5" y="110.2">USB2_OTG0_DM</text>
<text x="105.5" y="115.3">USB2_OTG0_ID</text>
<text x="99.1" y="120.4">USB2_OTG0_VBUSDET</text>
<text x="102.9" y="125.4">USB2_OTG0_REXT</text>
<text x="105.5" y="133.1">USB2_OTG1_DP</text>
<text x="105.5" y="135.6">USB2_OTG1_DM</text>
<text x="105.5" y="140.7">USB2_OTG1_ID</text>
<text x="99.1" y="145.8">USB2_OTG1_VBUSDET</text>
<text x="99.1" y="155.9">USB2_OTG_DVDD0V75</text>
<text x="102.9" y="150.8">USB2_OTG1_REXT</text>
<text x="100.4" y="173.7">USB2_OTG_AVDD1V8</text>
<text x="100.4" y="191.5">USB2_OTG_AVDD3V3</text>
</g>
<g font-size="2.3" fill="#f00">
<text x="175.8" y="18.4">DP_TX_AUXP</text>
<text x="175.8" y="21">DP_TX_AUXN</text>
<text x="191" y="18.4">[19]</text>
<text x="191" y="21">[19]</text>
<text x="175.8" y="26">USB3_OTG0_SSRX1P/D0P</text>
<text x="175.8" y="28.6">USB3_OTG0_SSRX1N/D0N</text>
<text x="203.7" y="26">[19]</text>
<text x="203.7" y="28.6">[19]</text>
<text x="175.8" y="33.4">USB3_OTG0_SSTX1P/D1P</text>
<text x="175.8" y="35.9">USB3_OTG0_SSTX1N/D1N</text>
<text x="203.7" y="33.4">[19]</text>
<text x="203.7" y="35.9">[19]</text>
<text x="175.8" y="41.3">USB3_OTG0_SSRX2P/D2P</text>
<text x="203.7" y="41.3">[19]</text>
<text x="175.8" y="43.8">USB3_OTG0_SSRX2N/D2N</text>
<text x="203.7" y="43.8">[19]</text>
<text x="175.8" y="48.6">USB3_OTG0_SSTX2P/D3P</text>
<text x="175.8" y="51.2">USB3_OTG0_SSTX2N/D3N</text>
<text x="203.7" y="48.6">[19]</text>
<text x="203.7" y="51.2">[19]</text>
<text x="130.1" y="55">USB3_OTG0_DP_TX_REXTR1400</text>
<text x="158" y="107.3">USB2_OTG0_DP</text>
<text x="175.8" y="107.3">[19]</text>
<text x="158" y="109.9">USB2_OTG0_DM</text>
<text x="175.8" y="109.9">[19]</text>
<text x="195.6" y="119.8">USB2_OTG0_VBUSDET</text>
<text x="195.6" y="114.7">USB2_OTG0_ID</text>
<text x="213.4" y="114.7">[19]</text>
<text x="130.1" y="123.6">USB2_OTG0_REXTR1401</text>
<text x="158" y="132.7">USB2_HOST1_DP</text>
<text x="158" y="135.3">USB2_HOST1_DM</text>
<text x="177.1" y="132.7">[19]</text>
<text x="177.1" y="135.3">[19]</text>
<text x="130.1" y="149">USB2_OTG1_REXTR1402</text>
</g>
<text font-size="2.1" fill="#000080" x="134.7" y="14.4">Diff 100 Ohm ± 10%</text>
<text font-size="2.1" fill="#00f" x="75.7" y="108.2">Download Port</text>
<g font-size="2.1" fill="#f00">
<text x="129.6" y="113.5">Note: There is an internal pull-up</text>
<text x="137.2" y="115.6">resistor connected to 1.8V</text>
</g>
<g font-size="2" fill="#000080">
<text x="140" y="23.7">Diff 95 Ohm ± 10%</text>
<text x="134.7" y="103.2">Diff 90 Ohm ± 10%</text>
<text x="134.7" y="128.6">Diff 90 Ohm ± 10%</text>
</g>
<g font-size="1.8">
<text x="31.7" y="1.9">5</text>
<text x="90.1" y="1.9">4</text>
<text x="148.5" y="1.9">3</text>
<text x="206.8" y="1.9">2</text>
<text x="265.2" y="1.9">1</text>
<text x=".7" y="29.8">D</text>
<text x="295.1" y="29.8">D</text>
<text x=".7" y="80.9">C</text>
<text x="295.1" y="80.9">C</text>
<text x=".7" y="132.1">B</text>
<text x="295.1" y="132.1">B</text>
<text x=".7" y="183.3">A</text>
<text x="295.1" y="183.3">A</text>
<text x="219.5" y="203.6">Designed by:</text>
<text x="219.8" y="199.8">Date:</text>
<text x="233.2" y="203.6">Park</text>
<text x="233.5" y="199.8">Tuesday, September 03, 2024</text>
<text x="243.6" y="203.6">Reviewed by:</text>
<text x="256.8" y="203.6">&lt;Checker&gt;</text>
<text x="270.3" y="203.3">Sheet:</text>
<text x="279.2" y="199.8">V1.1</text>
<text x="279.9" y="203.3">7</text>
<text x="283.3" y="203.3">of</text>
<text x="286" y="203.3">20</text>
<text x="31.7" y="209.2">5</text>
<text x="90.1" y="209.2">4</text>
<text x="148.5" y="209.2">3</text>
<text x="206.8" y="209.2">2</text>
<text x="265.2" y="209.2">1</text>
</g>
<g font-size="1.7" fill="#00f">
<text x="82.6" y="118.2">40K</text>
<text x="82.8" y="143.6">40K</text>
</g>
<text font-size="1.7" x="270.6" y="199.8">Rev:</text>
</svg>
